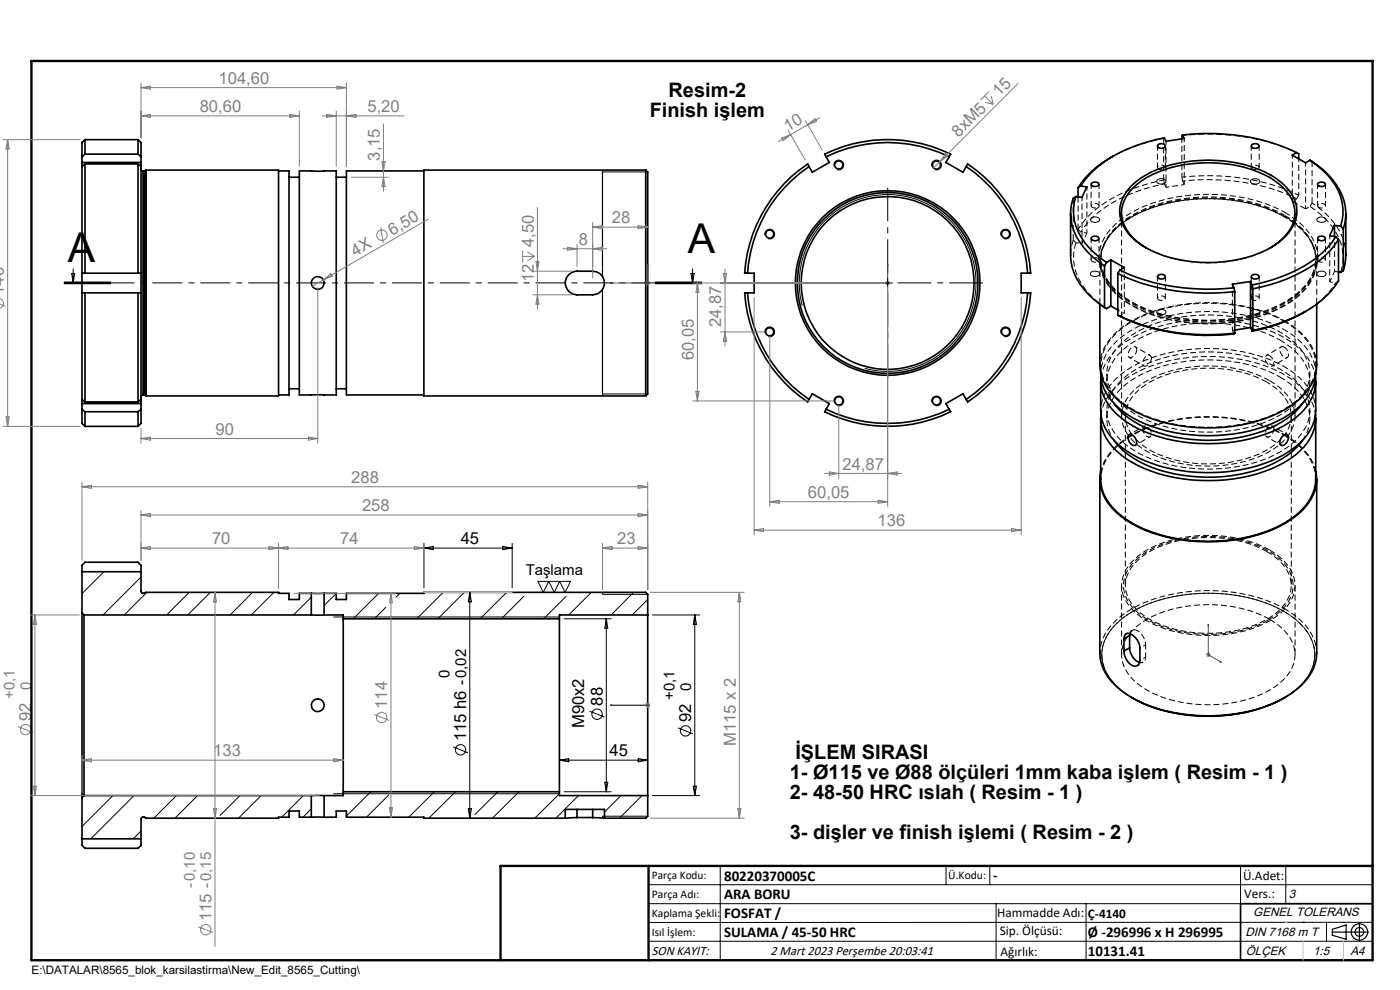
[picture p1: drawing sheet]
<svg xmlns="http://www.w3.org/2000/svg" width="297mm" height="210mm" viewBox="0 0 297 210" stroke-linecap="round" stroke-linejoin="round" font-family="sans-serif">
<g fill="none" stroke="#000" stroke-width=".35">
<path d="M17.4 35.3v22.7M17.4 33.3v2M17.4 34.5h12.5M18 34.8v23.2M18 29.6v3.1M18 29.6l-.6 .6v3.1M18 29.6h11.3M18 34.8l-.6 .5M18 34.8h11.3M18 32.7l-.6 .6M18 32.7h11.3M29.3 34.8v23.2"/>
<path d="M29.3 29.6v3.1M29.3 29.6l.6 .6v3.1M29.3 34.8l.6 .5M29.3 32.7l.6 .6M29.9 35.9l.1 .3 .3 .1M29.9 35.3v22.7M29.9 33.3v2M30.3 36.3v47.5M30.3 36.3h.3M30.6 36.3v47.5M30.9 36.2l-.3 .1M30.9 36.2v47.7"/>
<path d="M30.9 36.1v47.9M30.9 36.1h28.2v47.9h-28.2M30.9 36.1v.1M59.1 36.3h2.2v47.5h-2.2M61.3 37.6h2.2M63.5 36.3h7.8v47.5h-7.8zM71.3 37.6h2.2M89.9 36.3h-16.4v47.5h16.4M137 36.1v47.9M137 36.1h-47.1v47.9h47.1M137 36.1l.4 .4v46.3a1.02 1.02 0 0 1-.4 1.2M171.6 35.3a29.7 29.7 0 0 0-13 22.7"/>
<path d="M171.6 35.3l-.3-.5a30.5 30.5 0 0 0-13.3 23.2h.6M175.3 33.3a29.6 29.6 0 0 1 26.1 0M201.4 33.3l.3-.6a30.5 30.5 0 0 0-26.8 0l1 1.8-3.6 2-.7-1.2M201.4 33.3l-.7 1.2 3.6 2 .7-1.2M205 35.3a29.7 29.7 0 0 1 13 22.7M205 35.3l.3-.5a30.5 30.5 0 0 1 13.4 23.2h-.7M228.7 39.9v1.9M229.3 39.5l1.3 .1-1.1 2.3-1.3-.2M229.3 39.5l-.6 .4M231.5 38.9l.8-.3a.6 .6 0 0 1 .8 .7l-.8 .3a.6 .6 0 0 1-.8-.7zM236.1 33.2a19.5 19.5 0 0 0-7.4 6.7M240 39.4a22.4 22.4 0 0 1 14.7-5.4 27.2 27.2 0 0 1 16 3.8 9 9 0 0 1 4.4 7 9 9 0 0 1-4.4 7 27.9 27.9 0 0 1-19.2 3.5 21.2 21.2 0 0 1-11.5-5 7.1 7.1 0 0 1 0-10.9z"/>
<path d="M245.6 30.8a.99 .99 0 0 1 1.6 .2 .94 .94 0 0 1-1.7 0zM250.9 28.6a44.3 44.3 0 0 1 24.2 3.8M250.9 28.6l.3 .8-3.9 .6-.3-.8a29 29 0 0 0-16 8l-1.7 2.3M250.9 28.6l-.2 .2v.6M265.5 30.8a1.03 1.03 0 0 1 1.6 .2 .97 .97 0 0 1-1.7 0zM275.1 32.4l.4 .2v1.1M275.1 32.4l-1 .5 2.9 1.6 .9-.5M277.9 34a14.2 14.2 0 0 1 7 10.3v1.2l-.5 2.5M277.9 34a16.2 16.2 0 0 1 7.3 8.7 10.1 10.1 0 0 1-.2 5.9M279.6 38.9l.8-.3a.63 .63 0 0 1 .7 .7l-.7 .3a.6 .6 0 0 1-.8-.7zM17.4 58h.6M17.4 58v4.1"/>
<path d="M18 58h11.3M29.3 58h.6M29.9 58v4.1M120.6 58.3l.7-.5 .8-.3h3.6a2.5 2.5 0 0 1 2.6 2.5 2.5 2.5 0 0 1-2.6 2.5h-3.3a2.51 2.51 0 0 1-2.3-1.5 2.51 2.51 0 0 1 .5-2.7zM158.6 58h1.4v4.1h-1.4M218 58h-1.4v4.1h1.4M227.1 45.3v8.8a12.2 12.2 0 0 0 4.7 9.3l2.5 1.8M228.2 41.7a10.6 10.6 0 0 0 2.9 10.9l2.3 2.1 1.3 1M228.2 41.7l-.6 .4a11 11 0 0 0 3.2 11.4l1 1 2.5 1.9M231.5 50.4a1.03 1.03 0 0 1 1.7 .2 .97 .97 0 0 1-1.7 0zM234.3 56.4v8.8M234.7 55.7l-.4 .7"/>
<path d="M235.7 55.1l2.8 1.7-.9 .5M235.7 55.1l-1 .6M235.7 55.1v9.8M237.1 58a45.3 45.3 0 0 0 24.8 3.9M237.1 58v8.8M237.6 57.3a44.9 44.9 0 0 0 24.2 3.8M237.6 57.3l-.5 .7M243.2 52.6a9.3 9.3 0 0 1-5.3-7.5 8.7 8.7 0 0 1 4.3-6.8 28 28 0 0 1 21.9-2.8 16.2 16.2 0 0 1 9.5 6 6.9 6.9 0 0 1-1.4 9l-2.7 2.1M245.6 58.5a.99 .99 0 0 1 1.6 .2 .94 .94 0 0 1-1.7 0zM265.3 59.7l.3 .8M265.3 59.7l-3.9 .6 .4 .8M265.3 59.7v9.8"/>
<path d="M265.5 58.5a1.03 1.03 0 0 1 1.6 .2 .97 .97 0 0 1-1.7 0zM279.6 50.4a.99 .99 0 0 1 1.6 .2 .94 .94 0 0 1-1.7 0zM283.1 47.8l1.3 .2M283.1 47.8l-1 2.2 1.3 .2M283.1 47.8v2.4M283.4 50.2a21.2 21.2 0 0 1-10.1 7.9 37.9 37.9 0 0 1-7.7 2.4M283.4 50.2l.6 .6M284 50.8a20.5 20.5 0 0 1-9.3 7.6 35.1 35.1 0 0 1-8.9 2.9M284 50.8v8.8a21.3 21.3 0 0 1-11 8.3 37.4 37.4 0 0 1-7.2 2.2M284.4 48l.6 .6M285 48.6v8.8M285 57.4l-.6 .4-.4-.1"/>
<path d="M285.5 45.3v9.7l-.5 2.4M17.4 62.1v22.6M17.4 62.1h.6M18 62.1v23.2M18 62.1h11.3M29.3 62.1v23.2M29.3 62.1h.6M29.9 62.1v22.6M158.6 62.1a29.8 29.8 0 0 0 13 22.6M158.6 62.1h-.6a30.5 30.5 0 0 0 13.3 23.2l.3-.6M218 62.1a29.8 29.8 0 0 1-13 22.6M218 62.1h.7a30.5 30.5 0 0 1-13.4 23.2l-.3-.6"/>
<path d="M233.3 64.5v13a10.6 10.6 0 0 0 5.5 8.6 32.5 32.5 0 0 0 19.3 4.6 28.6 28.6 0 0 0 17.8-6.3 9.9 9.9 0 0 0 3.4-6.9v-13M233.5 79.3a10.1 10.1 0 0 0 4.4 7.7 29.1 29.1 0 0 0 16.6 5.4 32.3 32.3 0 0 0 19.1-4.6 10.8 10.8 0 0 0 5.5-8.5M233.5 79.2v.1M235.7 64.9l-1 .6-.4-.3M235.7 64.9l1.4 .8M237.1 66.8a45.3 45.3 0 0 0 24.8 3.9M237.1 66.8a43.6 43.6 0 0 0 24.7 4l.1-.1M261.8 61.1l.1 .8M261.9 61.9v8.8M265.3 69.5l-3.4 .5M265.3 69.5l.3 .7M265.6 60.5l.2 .8"/>
<path d="M265.8 61.3v8.8M265.8 70.1l-.2 .1M277 66.1l-.5 .2a35.6 35.6 0 0 1-10.9 3.9M279.1 79.2v.1M17.4 86.8v3l.6 .6M17.4 84.7l.6 .6M17.4 84.7v2.1M17.4 85.6h12.5M17.4 86.8l.6 .5M18 87.3v3.1M18 90.4h11.3M18 85.3h11.3"/>
<path d="M18 87.3h11.3M29.3 87.3v3.1M29.9 86.8v3l-.6 .6M29.9 84.7l-.6 .6M29.9 84.7v2.1M29.9 86.8l-.6 .5M30.3 83.8l-.3 .1-.1 .3M30.3 83.8h.3M30.6 83.8l.3 .1M30.9 83.9v.1M61.3 82.5h2.2M71.3 82.5h2.2"/>
<path d="M171.6 84.7l.7-1.2 3.6 2.1-.6 1.2M175.3 86.8a29.9 29.9 0 0 0 26.1 0M175.3 86.8l-.4 .5a30.5 30.5 0 0 0 26.8 0l-.3-.5M205 84.7l-.7-1.2-3.6 2.1 .7 1.2M233.5 81v6.1a10.1 10.1 0 0 0 4.4 7.7 30 30 0 0 0 18.4 5.5 30.2 30.2 0 0 0 18.5-5.5 10.2 10.2 0 0 0 4.3-7.7v-6.1M233.5 88.8v12.9a10.1 10.1 0 0 0 4.4 7.7 29.1 29.1 0 0 0 16.6 5.4 32.3 32.3 0 0 0 19.1-4.6 10.8 10.8 0 0 0 5.5-8.5v-12.9M233.5 99.9a9 9 0 0 0 3.2 8.7 28.4 28.4 0 0 0 17.8 6.3 32.4 32.4 0 0 0 19.3-4.6 10.3 10.3 0 0 0 5.5-9.7l-.2-.7M233.6 80.1a9.1 9.1 0 0 0 3.3 7.7 26.8 26.8 0 0 0 15.9 6.2 34.7 34.7 0 0 0 19.7-3.7 12.3 12.3 0 0 0 6.5-8.3l.1-1.9M233.6 87.9a9.1 9.1 0 0 0 3.3 7.8 26 26 0 0 0 14.1 5.9 35.3 35.3 0 0 0 21.5-3.5 12.1 12.1 0 0 0 6.5-8.3l.1-1.9M236.3 85.6a19.1 19.1 0 0 0 11.3 6.7 34.6 34.6 0 0 0 23-2 14.5 14.5 0 0 0 5.7-4.7M236.3 93.4a19.4 19.4 0 0 0 11.3 6.7 34.1 34.1 0 0 0 23-2 14.9 14.9 0 0 0 5.7-4.7M239.4 92.3a1.14 1.14 0 0 1 1.6 .9 .83 .83 0 0 1-.4 1.3 1.7 1.7 0 0 1-1.2-2.2z"/>
<path d="M272 92.6a.75 .75 0 0 1 1.3-.1 1.67 1.67 0 0 1-1.4 2 1.26 1.26 0 0 1 .1-1.9zM233.3 101.7v36.9a10.1 10.1 0 0 0 4.4 7.8 30.6 30.6 0 0 0 18.6 5.5 32.6 32.6 0 0 0 17.5-4.7 11.1 11.1 0 0 0 5.5-8.6v-36.9M17.4 130v39.2M17.4 130l.4 .4M17.4 121.3h12.5M17.8 130.4v38.4M17.8 130.4h48.2M66 130.4h2.8M66 125.9h2.8M66 125.9h-2.5v1.3h-2.2v-1.3h-2.2v-.2h-28.2l-.3 .2a.48 .48 0 0 1-.7-.5v-5.5l-.6-.6h-11.3l-.6 .6v10.1M66 125.9v4.5M68.8 125.9h2.5v1.3h2.2v-1.3h16.4v-.2h47.1l.4 .4v4.3"/>
<path d="M68.8 130.4h4v.9M68.8 125.9v4.5M72.8 131.3v36.6M72.8 131.3h45.9M118.7 131.3v36.6M137.4 130.4v38.4M137.4 130.4h-18.7v.9M238.4 135.5l.4-1a1.6 1.6 0 0 1 2 .7 3.4 3.4 0 0 1 1 2.3v2.6a1.12 1.12 0 0 1-.6 1.2 1.12 1.12 0 0 1-1.3-.3 3.9 3.9 0 0 1-1.5-2.9M238.4 135.5v2.6M239.6 137.4a3.6 3.6 0 0 0 2.2 3.1M239.6 134.8l-1.2 .7M239.6 134.8v2.6"/>
<path d="M239.6 137.4l-1.2 .7M239.7 134.4l-.1 .4M240.1 147.9a34.2 34.2 0 0 0 22.6 3.5 28.6 28.6 0 0 0 9.9-3.5M17.4 169.2v10.1l.6 .6h11.3l.6-.6v-5.6a.5 .5 0 0 1 .7-.4l.3 .3h28.2v-.3h2.2v-1.3h2.2v1.3h2.5M17.4 177.9h12.5M17.8 168.8h48.2M17.8 168.8l-.4 .4M66 168.8h2.8M66 173.3h2.8M66 168.8v4.5M68.8 173.3h2.5v-1.3h2.2v1.3h16.4v.3h30M68.8 168.8v4.5"/>
<path d="M72.8 167.9v.9h-4M72.8 167.9h45.9M118.7 167.9v.9h18.7M119.9 173.6v-1.9h8.3v1.9M122.4 173.4l-2.5 .2M122.4 173.4h3.3M122.4 171.7v1.7M125.7 173.4l2.5 .2M125.7 171.7v1.7M137.4 168.8v4.3l-.4 .5h-8.8M291.2 191.7h-28v12"/>
<circle cx="178" cy="35" r=".87"/>
<circle cx="198.7" cy="35" r=".87"/>
<circle cx="163.3" cy="49.7" r=".87"/>
<circle cx="213.3" cy="49.7" r=".87"/>
<circle cx="67.4" cy="60" r="1.35"/>
<circle cx="163.3" cy="70.4" r=".87"/>
<circle cx="188.3" cy="60" r="18.3"/>
<circle cx="188.3" cy="60" r="19.6"/>
<circle cx="188.3" cy="60" r="19.2"/>
<circle cx="213.3" cy="70.4" r=".87"/>
<circle cx="177.9" cy="85" r=".88"/>
<circle cx="198.7" cy="85" r=".88"/>
<circle cx="67.4" cy="149.6" r="1.36"/>
</g>
<g fill="none" stroke="#000" stroke-width=".21">
<path d="M127.8 36.5h9.6M177 35.3a1.04 1.04 0 0 1 .9-1.3 1.04 1.04 0 0 1 1.1 1.1 1.04 1.04 0 0 1-1.3 .9M197.7 35.3a1.04 1.04 0 0 1 .9-1.3 1.04 1.04 0 0 1 1.1 1.1 1.04 1.04 0 0 1-1.3 .9M245.6 38.1l.3-.1a.99 .99 0 0 1 1.5 .6 1.24 1.24 0 0 1-2-.1zM265.3 38.3a1.14 1.14 0 0 1 2 .3 1.24 1.24 0 0 1-2-.1zM13.5 59.8h10M15.2 58h.6l-.3 2zM15.5 57v3M138.9 59.8h10M146.6 58h.6l-.3 2zM146.9 57v3M162.3 49.9a1.03 1.03 0 0 1 .9-1.3 1.03 1.03 0 0 1 1.1 1.1 1.03 1.03 0 0 1-1.3 1"/>
<path d="M188.3 59v2.1M212.3 49.9a1.03 1.03 0 0 1 .9-1.3 1.03 1.03 0 0 1 1.1 1.2 1.03 1.03 0 0 1-1.3 .9M231.5 57.8a1.42 1.42 0 0 1 1.8 .1v.2a1.21 1.21 0 0 1-2 .1zM231.5 46.2l.6-.2a.72 .72 0 0 1 .8 .1 .72 .72 0 0 1 .3 .7l-.2 .2a1.27 1.27 0 0 1-1.7-.3zM279.4 46.4a1.29 1.29 0 0 1 1.9 .1 1.11 1.11 0 0 1-1 .7 1.11 1.11 0 0 1-1-.6zM279.4 57.8a1.26 1.26 0 0 1 1.9 .2 1.1 1.1 0 0 1-1 .7 1.1 1.1 0 0 1-1-.7zM13.5 60.2h10zM13.5 60h10M138.9 60h10M138.9 60.2h10M162.3 70.7a1.04 1.04 0 0 1 .9-1.4 1.04 1.04 0 0 1 1.1 1.2 1.04 1.04 0 0 1-1.3 .9M170.2 64.9a18.8 18.8 0 0 1 16.5-23.6 18.8 18.8 0 0 1 20.3 20.3 18.8 18.8 0 0 1-23.6 16.5"/>
<path d="M187.3 60h2M212.3 70.7a1.04 1.04 0 0 1 1-1.3 1.04 1.04 0 0 1 1.1 1.1 1.04 1.04 0 0 1-1.4 .9M245.5 65.9l.6-.3a1.07 1.07 0 0 1 1.3 .6 1.21 1.21 0 0 1-2 .1zM265.4 65.9l.9-.3a.75 .75 0 0 1 .9 .8 1.15 1.15 0 0 1-1.9-.3zM127.8 83.6h9.6M177 85.3a1.04 1.04 0 0 1 .9-1.3 1.04 1.04 0 0 1 1.1 1.2 1.04 1.04 0 0 1-1.3 .9M197.7 85.3a1.04 1.04 0 0 1 .9-1.3 1.04 1.04 0 0 1 1.1 1.2 1.04 1.04 0 0 1-1.3 .9M89.9 115.2v9.5M89.9 116.3h18.8M89.9 116.3l2-.4v.7zM106.6 115.9l2.1 .4-2.1 .3zM108.7 115.2v9.5"/>
<path d="M17.6 121.3l-.2 .1M22 121.3l-4.6 4.6M29.9 122.4l-8 8M31.2 125.7l-4.8 4.7M40.1 125.7l-4.8 4.7M44.6 125.7l-4.8 4.7M53.6 125.7l-4.8 4.7M58.1 125.7l-4.8 4.7M66 126.7l-3.7 3.7M70.7 130.9h48M71.3 125.9l-2.5 2.5M80.3 125.9l-5.4 5.4"/>
<path d="M81.8 128.8l-2.4 2.5M84.8 125.9l-.8 .8M94 125.7l-5.6 5.6M98.5 125.7l-5.6 5.6M99.7 125.7v47.9M99.7 125.7l.3 2h-.7zM107.5 125.7l-5.7 5.6M111.1 126.5l-4.7 4.8M114.1 123.3h6.9l-1.1 2.4-1.2-2.4-1.1 2.4-1.2-2.4-1.1 2.4zM119.7 131.3h9.9M120.1 126.5l-4.8 4.8M125.4 125.7l-4.7 4.7"/>
<path d="M127.8 126.1h9.6M128.6 131.3v36.6M128.6 131.3l.3 2h-.6zM134.4 125.7l-4.8 4.7M137.4 127.2l-3.3 3.2M138.4 130.4h10M147.4 130.4v38.4M147.4 130.4l.3 2h-.6zM233.7 138.9a10.7 10.7 0 0 0 5.7 8.7 34.2 34.2 0 0 0 24 3.7 23.8 23.8 0 0 0 13-6.4 8.8 8.8 0 0 0 2.5-6M96.1 158.4l3.2 1.3M125.1 150.9l3.1 1.2M143.9 154.4l3.1 1.3"/>
<path d="M24 168.8l-6.6 6.5M28.4 168.8l-9.1 9.1M29.9 176.3l-1.6 1.6M37.4 168.8l-4.8 4.8M41.9 168.8l-4.8 4.8M50.9 168.8l-4.2 4.2M55.4 168.8l-4.8 4.8M64.3 168.8l-4.5 4.5M66 171.6l-1.7 1.7M68.9 168.8l-.1 .1M70.7 168.4h48l-5.2 5.2M78.7 167.9l-5.2 5.2"/>
<path d="M82.4 168.7l-4.6 4.6M92.1 167.9l-5.4 5.4M96.6 167.9l-5.6 5.7M99.3 171.5h.7l-.3 2.1zM105.6 167.9l-4.8 4.9M110.1 167.9l-5.6 5.7M118.7 161.2h18.7M118.7 161.2l1.9-.3v.7zM119.7 167.9h9.9M122.7 168.8l-4.8 4.8M127.8 173.1h9.6M128.3 165.9h.6l-.3 2z"/>
<path d="M131.7 168.8l-3.5 3.5M135.4 160.9l2 .3-2 .4zM136.2 168.8l-4.8 4.8M138.4 168.8h10M147.1 166.8h.6l-.3 2zM137.6 187.7h153.6M137.6 191.7h153.6M137.6 199.7h153.6M152.8 183.7v20M200.7 183.7v4M210 183.7v4M211.3 191.7v12"/>
<path d="M230.4 191.7v12M263.2 183.7v20M272.8 183.7v8M276.4 195.6h.1M281.4 195.6v4.1M285 195.6h.1M291.2 195.6l-153.6 .1"/>
<circle cx="97.7" cy="159" r="1.11"/>
<circle cx="126.7" cy="151.5" r="1.11"/>
<circle cx="145.4" cy="155" r="1.09"/>
</g>
<g fill="none" stroke="#000" stroke-width=".21" stroke-dasharray="1.3 .6" stroke-dashoffset=".4" stroke-linecap="butt">
<path d="M235.7 33.4l.7-.4a37.5 37.5 0 0 1 10.5-3.6M245.8 35.9l.6 .1a.61 .61 0 0 0 .8-.7l-.8-.3a.61 .61 0 0 0-.8 .7l.2 .2M247 39l-.1-.8M247 39l.4 .7M250.7 37.6l.2 .8M250.7 37.6v-8.2M251.2 39.1l-.3-.7M265.7 35.9l.6 .1a.61 .61 0 0 0 .8-.7l-.8-.3a.61 .61 0 0 0-.8 .7l.2 .2M228.3 51.5l-.6-.6M228.7 48.7l.6 .5M229.5 51.7l1.1-2.3M231.7 55.5l.6 .1a.61 .61 0 0 0 .8-.7l-.8-.3a.61 .61 0 0 0-.8 .7l.2 .2"/>
<path d="M231.7 44l.6 .1a.61 .61 0 0 0 .8-.6l-.8-.3a.61 .61 0 0 0-.8 .6l.2 .2M234.5 58.7l-.4-.8M275.1 42.2l.4-.8M278.3 43l-.4 .8M279.8 55.5l.6 .1a.61 .61 0 0 0 .7-.7l-.7-.3a.61 .61 0 0 0-.8 .7l.2 .2M279.8 44l.6 .1a.61 .61 0 0 0 .7-.6l-.7-.3a.61 .61 0 0 0-.8 .6l.2 .2M283.1 57.6l-1 2.2M284 59.6l-.6 .4M284 57.7l-.9-.1M285.5 54.1a12.1 12.1 0 0 0-4.7-9.2l-2.5-1.9M245.8 63.6l.6 .1a.61 .61 0 0 0 .8-.6l-.8-.3a.61 .61 0 0 0-.8 .6l.2 .2M261.4 70.1l.4 .7"/>
<path d="M265.7 63.6l.6 .1a.61 .61 0 0 0 .8-.6l-.8-.3a.61 .61 0 0 0-.8 .6l.2 .2M272.5 69.9a12.3 12.3 0 0 1 6.6 8.3v1M272.5 77.8a12.3 12.3 0 0 1 6.6 8.2v1.1M272.5 92.3a12.3 12.3 0 0 1 6.6 8.3v1M279.1 87.9a10.8 10.8 0 0 0-5.4-7.7 33.1 33.1 0 0 0-20.9-4.4 27.6 27.6 0 0 0-15.9 6.1 9.9 9.9 0 0 0-3.3 6M278.9 138.9v-.9"/>
</g>
<g fill="none" stroke="#000" stroke-width=".21" stroke-dasharray="1.3 .6" stroke-dashoffset=".5" stroke-linecap="butt">
<path d="M247.4 39.7v-9.8M251.2 39.1v-9.8M229.5 51.7v-9.8M230.6 49.4v-9.8M234.1 57.9a7.8 7.8 0 0 1 0-5.8M234.1 58.1a7.8 7.8 0 0 1 0-5.8M274.2 42.7v-9.8M275.1 42.2l-.9 .5M277 44.3v-9.8M277 44.3l.9-.5M278.6 57.8l-.4 .9M282.1 59.8v-9.8"/>
<path d="M233.3 77.5a10.2 10.2 0 0 1 4.4-7.8 30.8 30.8 0 0 1 18.6-5.5 33.3 33.3 0 0 1 16.3 3.9M237.6 67.1l.9-.6M238.5 66.5v-9.8M261.4 70.1v-9.8M233.5 99.9a11.7 11.7 0 0 1 5.3-6.9 33.4 33.4 0 0 1 21.1-4.5 31.4 31.4 0 0 1 12.7 3.8M236.3 85.6a7.9 7.9 0 0 1 .9-10.4 22.9 22.9 0 0 1 13.3-6.2 33.6 33.6 0 0 1 21.1 3.1M236.3 93.4a7.9 7.9 0 0 1 .9-10.4 22.9 22.9 0 0 1 13.3-6.2 33.6 33.6 0 0 1 21.1 3.2M268.8 81.1a9.2 9.2 0 0 1 5.1 6.5 6.6 6.6 0 0 1-1.4 4.7M233.3 138.6a10.2 10.2 0 0 1 4.4-7.9 30.8 30.8 0 0 1 18.6-5.4 33.3 33.3 0 0 1 16.3 3.9"/>
</g>
<g fill="none" stroke="#000" stroke-width=".21" stroke-dasharray="1.3 .6" stroke-linecap="butt">
<path d="M246.9 29.4l.1-.2M246.9 29.4v8.8M227.7 42.1v8.8M228.7 48.7v-7M233.5 54.9v.2M237.9 45.1v43.2M243 52.5l.3 .2M269.3 52.7l.3-.2M272.6 46h-.1M274.2 42.7l2.8 1.6M278.3 43v-8.8M279.1 55.1v-.2"/>
<path d="M261.9 70l-.5 .1M240.2 92.3a6.4 6.4 0 0 1 .5-8.7 19.4 19.4 0 0 1 12.1-5.3 27.1 27.1 0 0 1 16 2.8M269.3 80.7a9.4 9.4 0 0 1 5.4 7.6 8.6 8.6 0 0 1-4.3 6.8 27.3 27.3 0 0 1-18.8 3.4 19.1 19.1 0 0 1-11.9-5.8 6.8 6.8 0 0 1 .7-9.8 22 22 0 0 1 14.3-5.2 27.3 27.3 0 0 1 14.6 3M274.7 88.3v-43.2M269.3 116.7a9.4 9.4 0 0 1 5.4 7.5 8.6 8.6 0 0 1-4.3 6.8 27.3 27.3 0 0 1-18.8 3.4 19.1 19.1 0 0 1-11.9-5.7 6.8 6.8 0 0 1 .7-9.8 22 22 0 0 1 14.3-5.3 27.3 27.3 0 0 1 14.6 3.1M237.9 124.2v14.7M269.1 131.5a9.2 9.2 0 0 0 5.2-7.3 8.4 8.4 0 0 0-4.2-6.7 27.4 27.4 0 0 0-19.9-3.1 16.6 16.6 0 0 0-10.8 6.2 6.7 6.7 0 0 0 1.3 8.8 21.5 21.5 0 0 0 14.1 5.1 26.7 26.7 0 0 0 14.3-3M269.3 131.4a9.4 9.4 0 0 1 5.4 7.5 8.6 8.6 0 0 1-4.3 6.8 27.3 27.3 0 0 1-18.8 3.4 19.1 19.1 0 0 1-11.9-5.7 6.8 6.8 0 0 1 .7-9.8 22 22 0 0 1 14.3-5.3 27.3 27.3 0 0 1 14.6 3.1M274.7 138.9v-14.7"/>
</g>
<g fill="none" stroke="#000" stroke-width=".21" stroke-dasharray="1.3 .6" stroke-dashoffset=".3" stroke-linecap="butt">
<path d="M231.5 39.1v4.5M245.5 30.9v4.6M246.9 38.2a31.4 31.4 0 0 0-15.6 7.3l-1.9 2.1-.7 1.1M247.2 35.5v-4.6M250.7 28.8a45.9 45.9 0 0 1 24.8 3.8M265.4 30.9v4.6M267.1 35.5v-4.6M279.5 39.1v4.5M231.5 50.6v4.5M233.2 55.1v-4.5M233.2 43.6v-4.5M234.1 52.1a13.9 13.9 0 0 1 7.4-7.2 36.3 36.3 0 0 1 29.6 0l1.4 .7"/>
<path d="M234.1 52.3a13.9 13.9 0 0 1 7.4-7.2 36.3 36.3 0 0 1 29.6 0l1.4 .7M243.2 52.6a28.7 28.7 0 0 0 26.3 0M245.5 58.7v4.6M265.4 58.7v4.6M275.5 41.4a45.4 45.4 0 0 0-24.8-3.8M279.5 50.6v4.5M281.2 55.1v-4.5M281.2 43.6v-4.5M247.2 63.3v-4.6M267.1 63.3v-4.6M272.5 68.2a12.3 12.3 0 0 1 6.6 8.2 9.2 9.2 0 0 1-3.3 8 26.8 26.8 0 0 1-15.9 6.1 34.5 34.5 0 0 1-19.7-3.7 12.3 12.3 0 0 1-6.6-8.3 9.2 9.2 0 0 1 3.3-7.9 26.8 26.8 0 0 1 15.9-6.1 34.5 34.5 0 0 1 19.7 3.7M272.6 68.1a12.4 12.4 0 0 1 6.7 8.3v1.1"/>
<path d="M243 139.4v-2.6M272.6 129.2a12.4 12.4 0 0 1 6.7 8.3v1.1"/>
</g>
<path d="M272.7 45.1a12.5 12.5 0 0 1 6.8 8.5 9.3 9.3 0 0 1-3.4 8 27.2 27.2 0 0 1-16.1 6.2 35.1 35.1 0 0 1-20.1-3.7 12.5 12.5 0 0 1-6.7-8.4 9.3 9.3 0 0 1 3.4-8.1 27.2 27.2 0 0 1 16.1-6.2 35.1 35.1 0 0 1 20 3.7M241.2 74.2a1.64 1.64 0 0 1-1.6 1.6 1.53 1.53 0 0 1 1.2-2.3l.2 .2 .2 .5M244.3 76a.6 .6 0 0 0-.4-.7 .6 .6 0 0 0-.7 .2 1.77 1.77 0 0 0-.6 2 1.15 1.15 0 0 0 1.5-.9l.2-.6M269.3 75.4a.6 .6 0 0 0-.7 0 .6 .6 0 0 0-.2 .7 1.77 1.77 0 0 0 1.4 1.6 1.15 1.15 0 0 0 0-1.8l-.5-.5M272.5 73.6a1.64 1.64 0 0 1 .6 2.2 1.53 1.53 0 0 1-1.4-2.2l.3-.1 .5 .1M242.4 91l.2-.6a1.4 1.4 0 0 1 1.7 1.5 .61 .61 0 0 1-.3 .7 .61 .61 0 0 1-.7 0 2.02 2.02 0 0 1-.9-1.6M270.2 91a1.56 1.56 0 0 1-1.5 1.6 1.51 1.51 0 0 1 1.2-2.2l.3 .6M271.7 93.2a19.8 19.8 0 0 1-11.8 5 26 26 0 0 1-17.1-3.4l-1.8-1.6M272.6 92.3a12.8 12.8 0 0 1 6.5 7.6M272.3 129.7a12.1 12.1 0 0 1 6.6 8.3 9.2 9.2 0 0 1-3.5 7.9l-3.1 2.2M278.9 138a11 11 0 0 0-5.1-7.4 32.2 32.2 0 0 0-20.3-4.7 28.4 28.4 0 0 0-15.9 5.7 9.7 9.7 0 0 0-3.9 7.3" fill="none" stroke="#000" stroke-width=".21" stroke-dasharray="1.3 .6" stroke-dashoffset=".2" stroke-linecap="butt"/>
<g fill="none" stroke="#000" stroke-width=".21" stroke-dasharray="1.3 .6" stroke-dashoffset=".6" stroke-linecap="butt">
<path d="M247.4 39.7l3.8-.6M250.9 38.4a44.7 44.7 0 0 1 24.2 3.8M275.5 33.7v7.7M228.3 51.5l1.2 .2M229.3 49.2a21 21 0 0 1 10.1-7.9 39.1 39.1 0 0 1 7.6-2.3M230.6 49.4l-1.3-.2M278.6 52.1a7.8 7.8 0 0 1 0 5.7M278.6 52.3a7.8 7.8 0 0 1 0 5.7M278.6 58a13.8 13.8 0 0 1-7.5 7.1 36.3 36.3 0 0 1-29.6 0 14.5 14.5 0 0 1-7.4-7M278.6 57.7a14.3 14.3 0 0 1-7.9 7.3 36.6 36.6 0 0 1-29.6-.4 14.1 14.1 0 0 1-7-6.8M282.1 59.8l1.3 .2M271.6 70.4a11.4 11.4 0 0 1 6.2 8.2 9.1 9.1 0 0 1-3.7 7.7 28.5 28.5 0 0 1-18 5.4 29.6 29.6 0 0 1-16.7-4.8 9.5 9.5 0 0 1-4.5-8.5 10.8 10.8 0 0 1 5.3-7.4 31.9 31.9 0 0 1 20.7-3.9 29.1 29.1 0 0 1 10.7 3.3"/>
<path d="M271.6 78.3a11.4 11.4 0 0 1 6.2 8.1 9.1 9.1 0 0 1-3.7 7.7 28.5 28.5 0 0 1-18 5.4 29.6 29.6 0 0 1-16.7-4.8 9.5 9.5 0 0 1-4.5-8.5 10.8 10.8 0 0 1 5.3-7.4 31.9 31.9 0 0 1 20.7-3.9 29.1 29.1 0 0 1 10.7 3.4M241.8 140.5a.98 .98 0 0 0 1.2-1.1"/>
</g>
<g fill="none" stroke="#000" stroke-width=".21" stroke-dasharray="1.3 .6" stroke-dashoffset=".7" stroke-linecap="butt">
<path d="M234.1 52.4l.5-1.2M272.5 46a14.8 14.8 0 0 1 5.5 5.1M272.6 46a12.4 12.4 0 0 1 6.7 8.4 9.2 9.2 0 0 1-3.4 8 27 27 0 0 1-16 6.1 34.8 34.8 0 0 1-19.8-3.7 12.4 12.4 0 0 1-6.7-8.3 9.2 9.2 0 0 1 3.3-8 27 27 0 0 1 16-6.2 34.8 34.8 0 0 1 19.9 3.7M278 51.1a8.3 8.3 0 0 1-1.2 10.3 23.7 23.7 0 0 1-13.4 6.5 35.7 35.7 0 0 1-23.3-3.2 12.4 12.4 0 0 1-6.6-8.3 8.2 8.2 0 0 1 1-5.1M283.1 57.6v-7.4M283.4 60a18.6 18.6 0 0 1-6.8 6.3M233.5 79.2a10.1 10.1 0 0 1 4.4-7.7 30.5 30.5 0 0 1 18.4-5.4 33 33 0 0 1 16.2 3.8M239.6 75.8l3.1 1.8M244 75.4l-3.1-1.8M270 77.6l3.1-1.8M271.8 73.6l-3.1 1.8M233.5 87.1a10.1 10.1 0 0 1 4.4-7.8 30.5 30.5 0 0 1 18.4-5.4 33 33 0 0 1 16.2 3.9"/>
<path d="M240.9 94.4l3.1-1.8M242.7 90.4l-3.1 1.8M268.7 92.6l3.1 1.8M273.1 92.2l-3.1-1.8M233.5 101.6a10.1 10.1 0 0 1 4.4-7.7 30.5 30.5 0 0 1 18.4-5.4 33 33 0 0 1 16.2 3.8M240.1 133.7l-1.2 .7M243 136.8l-1.1 .6M243 136.8a3.2 3.2 0 0 0-2.5-3.2 .94 .94 0 0 0-.8 .8M243 139.4l-1.1 .7M240.4 148.1a12.6 12.6 0 0 1-6.5-7.8 9.2 9.2 0 0 1 3.9-8.9 29.8 29.8 0 0 1 18.3-5.6 32.8 32.8 0 0 1 16.2 3.9M241.3 141.2l1.2-.7"/>
</g>
<path d="M227.7 50.9l-.3 1.2-.3 2M233.3 55.4v9.1M234.5 51.3a18.9 18.9 0 0 1 11.4-7.7 36.3 36.3 0 0 1 26.6 2.4M272.5 45.6a13.2 13.2 0 0 1 6.1 6.5M272.5 45.8a13.2 13.2 0 0 1 6.1 6.5M277.9 43.8a14.6 14.6 0 0 1 6.9 9 9.7 9.7 0 0 1-.4 5M234.7 65.4a14.6 14.6 0 0 1-6.8-9 9.7 9.7 0 0 1 .4-4.9M279.3 64.5v-9.1" fill="none" stroke="#000" stroke-width=".21" stroke-dasharray="1.3 .6" stroke-dashoffset="-.1" stroke-linecap="butt"/>
<path d="M277.9 51l.7 1.4M234.8 79.2v1.7M238.5 66.5l-1.3-.8M234.8 87.1v1.7M277.9 80.9v-1.7M277.9 88.8v-1.7" fill="none" stroke="#000" stroke-width=".21" stroke-dasharray="1.3 .6" stroke-dashoffset=".8" stroke-linecap="butt"/>
<path d="M254.2 67.8a29.8 29.8 0 0 0-16.3 5.4 10.4 10.4 0 0 0-4.3 6.9M271.6 72.1a11.4 11.4 0 0 1 6.2 8.2 8 8 0 0 1-1.5 5.3M271.6 80a11.4 11.4 0 0 1 6.2 8.1 8 8 0 0 1-1.5 5.3M279.1 80.1a10.8 10.8 0 0 0-5.4-7.7 30.8 30.8 0 0 0-15.2-4.6M268.8 117a9.2 9.2 0 0 1 5.1 6.5 7.6 7.6 0 0 1-3.6 6.8 25.5 25.5 0 0 1-18.3 3.7 18.3 18.3 0 0 1-11.7-5.6 6.6 6.6 0 0 1 1.1-9.6 22.1 22.1 0 0 1 14.5-4.8 25.9 25.9 0 0 1 12.9 3" fill="none" stroke="#000" stroke-width=".21" stroke-dasharray="1.3 .6" stroke-dashoffset=".1" stroke-linecap="butt"/>
<path d="M233.5 77.5v1.7M279.1 79.2v-1.7" fill="none" stroke="#000" stroke-width=".21" stroke-dasharray="1.3 .6" stroke-dashoffset=".9" stroke-linecap="butt"/>
<path d="M238.7 88.3v35.9M273.9 124.2v-35.9" fill="none" stroke="#000" stroke-width=".21" stroke-dasharray="1.3 .6" stroke-dashoffset="-.2" stroke-linecap="butt"/>
<g fill="none" stroke="#808080" stroke-width=".21">
<path d="M29.9 17.6v11.6M29.9 18.6l2-.3v.6zM29.9 18.6h43.6M71.5 18.3l2 .3-2 .3zM73.5 17.6v17.7M209.8 19.4l-1.8 1.8M216 17.7l-16.6 16.6M.6 29.6h16.4M1.6 29.6v60.8M1.6 29.6l.3 2h-.6zM29.9 24.6l2-.3v.6zM29.9 24.6h33.6"/>
<path d="M61.5 24.3l2 .3-2 .3zM63.5 23.6v11.7M68.3 24.6h17.5M69.3 24.3l2 .3-2 .3zM71.3 23.6v11.7M73.5 24.6l2-.3v.6zM74.5 37.6h7.9M81 34.3h.7l-.3 2zM81.4 26.3v14.3M81.4 37.6l.3 2h-.7zM165.8 29.3l1.9-.7-1.5 1.2zM167.2 27.7l3.6 6.2"/>
<path d="M167.7 28.6l-2.6 1.4M170.9 25.6l3.5 6.2M171.3 26.4l-3.6 2.2M171.3 26.4l1.6-1.2 .3 .5zM173.9 25l-2.6 1.4M199.4 34.3l-1.5 1.4M200.6 32.6l.4 .5-1.6 1.2zM208.9 20.3l1.8 1.8M209 21.7l1.7 .4M210.3 20.4l.4 1.7M68.6 59.4l-2.3 1.3M68.6 59.4l1.6-1.3 .3 .5z"/>
<path d="M80.8 48.2l.5 3.4M90.8 46.5l-22.2 12.9M110.9 53.2v2.5M110.9 54.4h2.5M111.9 53.4l1.5 1M113 57.5h8.4M113.4 54.4l-1.5 .9M113.7 55.5h.6l-.3 2zM114 44v21.5M119.4 52.8h9.3M120.4 52.4l2 .4-2 .3zM122.4 51.8v4.7"/>
<path d="M125.7 47.2v11.8M125.7 48.2h11.7M125.7 48.2l2-.3v.6zM125.7 52.8l2-.4v.7zM135.4 47.9l2 .3-2 .3zM137.1 59.7l.7 .7M137.4 59.5v1M137.8 59.7l-.7 .7M153.5 58h.6l-.3 2zM153.8 57v16.4M188 59.7l.7 .7M188.3 59.5v1"/>
<path d="M188.7 59.7l-.7 .7M-.1 64.5l1.3 .5M-.1 63.3a1.13 1.13 0 0 1 .8 1.1 1.13 1.13 0 0 1-.7 1M67.4 61v33M113 62.5h8.4M114 62.5l.3 2h-.6zM136.9 60h1M147 60h40.3M148 60v25M148 60l.3 2h-.7zM152.8 70.4h9.5M153.8 70.4l.3 2h-.6z"/>
<path d="M160 63.1v50.3M163.3 71.4v36M187.8 60h1M188.3 61v46.4M216.6 63.1v50.3M.6 90.4h16.4M1.3 88.4h.6l-.3 2zM29.9 90.8v3.2M29.9 93l2-.3v.7zM29.9 93h37.5M65.4 92.7l2 .3-2 .4zM147 85h30"/>
<path d="M147.6 83h.7l-.3 2zM177.9 86v15.5M17.4 102.3v16.6M17.4 103.2l2-.3v.7zM17.4 103.2h120M29.9 108.3v10.6M29.9 109.2l2-.3v.7zM29.9 109.2h107.5M29.9 116.3l2-.4v.7zM57.1 115.9l2 .4-2 .3zM59.1 115.2v9.6M59.1 116.3l2-.4v.7z"/>
<path d="M87.9 115.9l2 .4-2 .3zM89.9 115.2v9.5M89.9 116.3h-60M127.8 116.3h9.6M127.8 115.2v9.9M127.8 116.3l2-.4v.7zM135.4 102.9l2 .3-2 .4zM135.4 108.9l2 .3-2 .4zM135.4 115.9l2 .4-2 .3zM137.4 102.3v22.8M160 112.5h56.6M160 112.5l2-.4v.7z"/>
<path d="M163.3 106.4h25M163.3 106.4l2-.3v.7zM174.9 100.4h16.4M175.9 100.1l2 .3-2 .4zM186.3 106.1l2 .3-2 .4zM188.3 100.4l2-.3v.7zM214.6 112.1l2 .4-2 .3zM6.4 130.4h10.4M7.4 130.4v38.4M7.4 130.4l.3 2h-.6zM45.6 125.7l.3 2h-.6zM45.6 125.7v75"/>
<path d="M62.3 125.9h21.6M82.9 125.9v47.4M82.9 125.9l.4 1.9h-.7zM138 125.7h19.9M156.8 125.7v47.9M156.8 125.7l.4 2h-.7zM255.8 138.9h1M256 138.5l.7 .8M256.3 138.4v1M256.7 138.5l-.7 .8M3.8 154.1l3.2 1.3M79.4 151.5l3.1 1.3"/>
<path d="M136.9 149.6h1M137.1 149.3l.7 .7M137.4 149.1v1M137.8 149.3l-.7 .7M6.4 168.8h61.4M7.1 166.8h.6l-.3 2zM17.4 160.3v7.9M17.4 161.2h55.4M17.4 161.2l2-.3v.7zM45.3 171.5h.6l-.3 2.1zM70.8 160.9l2 .3-2 .4zM82.6 171.4h.7l-.4 1.9z"/>
<path d="M138 173.6h19.9M156.5 171.5h.7l-.4 2.1zM42.1 196.6l3.1 1.2"/>
<circle cx="81" cy="49.9" r="1.11"/>
<circle cx="5.4" cy="154.8" r="1.11"/>
<circle cx="81" cy="152.2" r="1.11"/>
<circle cx="43.6" cy="197.2" r="1.12"/>
</g>
<g fill="none" stroke="#000" stroke-width=".25">
<path d="M127.8 36.1v22.6M127.8 61.4v22.6M127.8 125.7v.4M127.8 173.1v.4M282.6 197.7h7.8M282.6 197.1l3-.9v3l-3-.8zM288.4 195.8v3.8M106.2 203.7h185"/>
<circle cx="288.4" cy="197.7" r="1.74"/>
<circle cx="288.4" cy="197.7" r=".93"/>
</g>
<g fill="none" stroke="#00f" stroke-width=".21">
<path d="M137.4 56l.1 .5h-.2zM137.4 56v4h-7.9M188.3 56v.5v-.5M188.3 59.9v.2zM188.3 56v4M129.5 60l.4-.1v.2zM188.3 60h.1M256.3 132.4v6.5l2.8 1.6M256.3 132.4l.1 .4-.1-.1zM129.5 149.6h.4h-.4M129.5 149.6h7.9M137.3 149.6h.2z"/>
<path d="M137.4 149.6h.1M258.8 140.3l.3 .2-.3-.1z"/>
</g>
<path d="M188.3 57.9v-18.1M186.2 60h-18.1M188.3 62.1v18.1M190.4 60h18.1" fill="none" stroke="#000" stroke-width=".21" stroke-dasharray="15.2 1.3 1.3 1.3" stroke-dashoffset="8.1" stroke-linecap="butt"/>
<path d="M148.9 60h-135.4" fill="none" stroke="#000" stroke-width=".21" stroke-dasharray="6.3 1.3 1.3 1.3" stroke-dashoffset="1.5" stroke-linecap="butt"/>
<path d="M6.7 12.9h284.5v190.8h-284.5zM137.6 183.7v20M291.2 183.7h-185v20" fill="none" stroke="#000" stroke-width=".5"/>
<path d="M276.4 199.7v4M285 199.7v4" fill="none" stroke="#c0c0c0" stroke-width=".21"/>
<path d="M89.9 125.7h18.8M272.8 195.6h.1" fill="none" stroke="#c0c0c0" stroke-width=".25"/>
<g fill="#00f">
<path d="M137.4 56l.1 .5h-.2zM129.5 60l.4-.1v.2z"/>
<path d="M188.3 56v.5zM188.3 59.9v.2z"/>
<path d="M258.8 140.3l.3 .2-.3-.1zM256.3 132.4l.1 .4-.1-.1z"/>
<path d="M137.3 149.6h.2zM129.5 149.6h.4zM137.3 149.6h.2zM129.5 149.6h.4z"/>
</g>
<g font-size="8.7">
<text x="146" y="53.8">A</text>
<text x="14.4" y="55.6">A</text>
</g>
<g font-size="4.2">
<text x="141.8" y="20.7">Resim-2</text>
<text x="137.8" y="24.9">Finish işlem</text>
<text x="168.7" y="161">İŞLEM SIRASI</text>
<text x="167.6" y="165.2">1- Ø115 ve Ø88 ölçüleri 1mm kaba işlem ( Resim - 1 )</text>
<text x="167.6" y="169.4">2- 48-50 HRC ıslah ( Resim - 1 )</text>
<text x="167.6" y="177.9">3- dişler ve finish işlemi ( Resim - 2 )</text>
</g>
<g font-size="3.5" fill="#808080">
<text x="46.4" y="17.8">104,60</text>
<text x="42.4" y="23.8">80,60</text>
<text x="78" y="23.8">5,20</text>
<text x="212" y="20.6" transform="rotate(-45 212 20.6)">15</text>
<text x="167.1" y="28" transform="rotate(-30 167.1 28)">10</text>
<text x="203.4" y="29.2" transform="rotate(-45 203.4 29.2)">8xM5</text>
<text x="80.6" y="34.1" transform="rotate(-90 80.6 34.1)">3,15</text>
<text x="129.8" y="47.4">28</text>
<text x="83.2" y="50" transform="rotate(-30 83.2 50)">6,50</text>
<text x="113.3" y="52.4" transform="rotate(-90 113.3 52.4)">4,50</text>
<text x="122.8" y="52">8</text>
<text x="75.4" y="54.5" transform="rotate(-30 75.4 54.5)">4X</text>
<text x="113.3" y="59.9" transform="rotate(-90 113.3 59.9)">12</text>
<text x=".8" y="62.6" transform="rotate(-90 .8 62.6)">146</text>
<text x="153" y="69.4" transform="rotate(-90 153 69.4)">24,87</text>
<text x="147.2" y="76.4" transform="rotate(-90 147.2 76.4)">60,05</text>
<text x="45.7" y="92.2">90</text>
<text x="178.7" y="99.6">24,87</text>
<text x="74.5" y="102.5">288</text>
<text x="171.4" y="105.6">60,05</text>
<text x="76.8" y="108.5">258</text>
<text x="186.2" y="111.6">136</text>
<text x="45" y="115.4">70</text>
<text x="72.2" y="115.4">74</text>
<text x="130.9" y="115.4">23</text>
<text x="6.6" y="153" transform="rotate(-90 6.6 153)">92</text>
<text x="82.2" y="150.4" transform="rotate(-90 82.2 150.4)">114</text>
<text x="45.3" y="160.5">133</text>
<text x="156.1" y="158.2" transform="rotate(-90 156.1 158.2)">M115 x 2</text>
<text x="44.8" y="195.4" transform="rotate(-90 44.8 195.4)">115 -0,15</text>
</g>
<g font-size="3.5">
<text x="97.7" y="115.4">45</text>
<text x="127.9" y="149.7" transform="rotate(-90 127.9 149.7)">88</text>
<text x="123.9" y="154.5" transform="rotate(-90 123.9 154.5)">M90x2</text>
<text x="146.6" y="153.2" transform="rotate(-90 146.6 153.2)">92</text>
<text x="98.9" y="157.2" transform="rotate(-90 98.9 157.2)">115 h6 -0,02</text>
<text x="129.3" y="160.5">45</text>
</g>
<g font-size="3.2">
<text x="111.5" y="122">Taşlama</text>
<text x="95.4" y="143.9" transform="rotate(-90 95.4 143.9)">0</text>
<text x="143.1" y="148.5" transform="rotate(-90 143.1 148.5)">+0,1</text>
<text x="146.6" y="146.6" transform="rotate(-90 146.6 146.6)">0</text>
<text x="153.6" y="186.8">80220370005C</text>
<text x="153.6" y="190.8">ARA BORU</text>
<text x="210.7" y="186.6">-</text>
<text x="153.6" y="194.8">FOSFAT /</text>
<text x="153.6" y="198.8">SULAMA / 45-50 HRC</text>
<text x="230.8" y="198.7">Ø -296996 x H 296995</text>
<text x="230.8" y="202.8">10131.41</text>
</g>
<g font-size="3.2" fill="#808080">
<text x="3.1" y="148.2" transform="rotate(-90 3.1 148.2)">+0,1</text>
<text x="6.6" y="146.4" transform="rotate(-90 6.6 146.4)">0</text>
<text x="41.3" y="188.3" transform="rotate(-90 41.3 188.3)">-0,10</text>
</g>
<g font-size="2.8">
<text x="263.7" y="186.7">Ü.Adet:</text>
<text x="263.9" y="190.5">Vers.:</text>
<text x="211.5" y="194.5">Hammadde Adı:</text>
<text x="230.8" y="194.7">Ç-4140</text>
<text x="138.3" y="202.6">SON KAYIT:</text>
<text x="163.4" y="202.6">2 Mart 2023 Perşembe 20:03:41</text>
<text x="212.1" y="198.4">Sip. Ölçüsü:</text>
<text x="212.2" y="202.7">Ağırlık:</text>
</g>
<g font-size="2.6">
<text x="273.4" y="190.4">3</text>
<text x="265.9" y="194.4">GENEL TOLERANS</text>
<text x="264.2" y="198.5">DIN 7168 m T</text>
<text x="264.3" y="202.6">ÖLÇEK</text>
<text x="278.5" y="202.6">1:5</text>
<text x="286.5" y="202.6">A4</text>
</g>
<g font-size="2.5">
<text x="138.3" y="186.4">Parça Kodu:</text>
<text x="138.3" y="190.5">Parça Adı:</text>
<text x="201.2" y="186.5">Ü.Kodu:</text>
<text x="138.3" y="194.5">Kaplama Şekli:</text>
<text x="138.3" y="198.6">Isıl İşlem:</text>
<text x="6.7" y="206.7">E:\DATALAR\8565_blok_karsilastirma\New_Edit_8565_Cutting\</text>
</g>
</svg>
